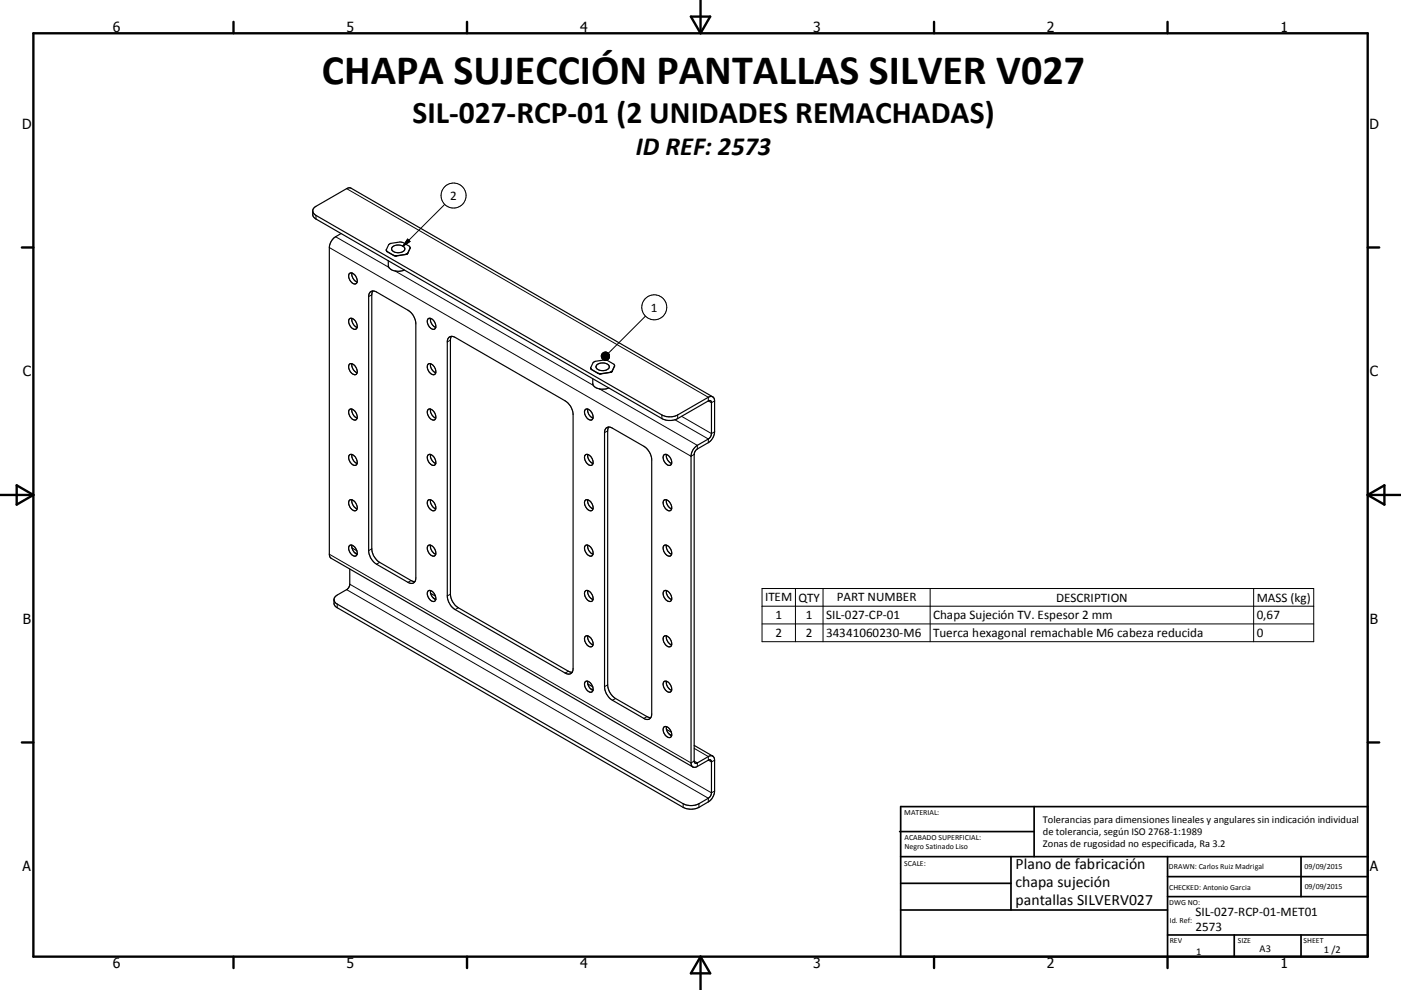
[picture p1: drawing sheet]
<svg xmlns="http://www.w3.org/2000/svg" width="420mm" height="297mm" viewBox="0 0 420 297" stroke-linecap="round" stroke-linejoin="round" font-family="sans-serif">
<g fill="none" stroke="#000" stroke-width=".36">
<path d="M93.8 63.3l.2 .7 .7 .6 103.7 59.9a5.2 5.2 0 0 0 4.8 0l9.2-5.3a1.14 1.14 0 0 1 1.3-.1 1.14 1.14 0 0 1 .5 1.2v9.2a4.2 4.2 0 0 1-1.8 3.3l-3.5 2-.6 .8-.2 .7v92a.58 .58 0 0 0 .3 .6 .58 .58 0 0 0 .7 0l3.3-1.9a1.13 1.13 0 0 1 1.3-.2 1.13 1.13 0 0 1 .5 1.2v9.3a4.2 4.2 0 0 1-1.8 3.3l-2.9 1.6a5.3 5.3 0 0 1-4.7 0l-103.7-59.9-.9-.8-.1-1.6M93.8 63.3l.1 1.5 .8 .9 103.7 59.9a5.1 5.1 0 0 0 4.8 0l9.2-5.3a.58 .58 0 0 1 .6-.1 .58 .58 0 0 1 .3 .6v9.3a2.05 2.05 0 0 1-.9 1.6l-3.3 1.9a4.1 4.1 0 0 0-1.9 3.3v92a1.15 1.15 0 0 0 .5 1.2 1.15 1.15 0 0 0 1.4-.1l3.3-2a.58 .58 0 0 1 .6 0 .58 .58 0 0 1 .3 .6v9.3a2.07 2.07 0 0 1-.9 1.6l-2.9 1.6a5.3 5.3 0 0 1-4.7 0l-103.7-59.9-.7-.6-.3-.7M93.8 63.3l.2-.8 .7-.6 9.2-5.3 1.2-.2 108.6 62.7M102.3 70.1l-1.7 .9a4.3 4.3 0 0 0-1.9 3.3v92l.3 .9 108.7 62.9M115.8 75l.2 .4M115.8 75l.2 .5M116 75.4l2 1.2M116 75.4v.1M116 75.5l2 1.2M116.4 78.2v1.5a3.2 3.2 0 0 0 4.1 1.6l.7-.3M117.6 74.2a2.54 2.54 0 0 1 3.8 .4 2.1 2.1 0 0 1-3.2 1 .92 .92 0 0 1-.6-1.4zM118 76.6l.9 .1"/>
<path d="M118 76.6v.1M118 76.7l.4 .1M118.4 76.8h.2M118.4 76.8h.5M118.9 76.7v.1M121.7 76.3l-2.8 .4M121.7 76.3v.1M121.7 76.4l-2.8 .4M121.8 76.3l-.1 .1M121.9 76.3h-.1M122.2 76l-.5 .3M122.2 76h.1"/>
<path d="M122.2 76l-.4 .3M123 74.3l-.8 1.7M123 74.3l-.2-.4a5.1 5.1 0 0 0-6-.7l-.3 .2-.7 1.6M104.7 95.7a1.69 1.69 0 0 1 2.3 1.5 .97 .97 0 0 1-.2 1.5 .97 .97 0 0 1-1.4-.4 2.21 2.21 0 0 1-.7-2.6zM104.7 82.1a1.7 1.7 0 0 1 2.3 1.5 .97 .97 0 0 1-.2 1.5 .97 .97 0 0 1-1.4-.4 2.19 2.19 0 0 1-.7-2.6zM105.5 81.9a2.74 2.74 0 0 0 1.6 2.7M105.5 95.5a2.69 2.69 0 0 0 1.6 2.7M111 87.6l.7-.3 .9 .2 9.7 5.6a5.1 5.1 0 0 1 2.4 4v76.3a1.43 1.43 0 0 1-.7 1.5 1.43 1.43 0 0 1-1.7-.2l-9.4-5.4a5.1 5.1 0 0 1-2.4-4.1v-76.2zM111.8 87.3l-.3 1.1v76.3a5.1 5.1 0 0 0 2.3 4l9.5 5.5 1.1 .3M128.3 95.7a1.69 1.69 0 0 1 2.3 1.5 .97 .97 0 0 1-.3 1.5 .97 .97 0 0 1-1.4-.4 2.21 2.21 0 0 1-.6-2.6zM129.1 95.5a2.69 2.69 0 0 0 1.5 2.7M104.7 109.3a1.79 1.79 0 0 1 2.4 1.9 .89 .89 0 0 1-.3 1.1 .89 .89 0 0 1-1.2-.2 2.31 2.31 0 0 1-.9-2.8z"/>
<path d="M105.5 109.1a2.67 2.67 0 0 0 1.6 2.7M128.3 109.3a1.78 1.78 0 0 1 2.3 1.9 .89 .89 0 0 1-.3 1.1 .89 .89 0 0 1-1.2-.2 2.31 2.31 0 0 1-.8-2.8zM129.1 109.1a2.68 2.68 0 0 0 1.5 2.7M134.6 101.2l.7-.3 1.2 .3 33 19.1a5.2 5.2 0 0 1 2.3 4.1v76.2a1.44 1.44 0 0 1-.7 1.5 1.44 1.44 0 0 1-1.6-.2l-33-19a5.2 5.2 0 0 1-2.4-4.1v-76.2zM135.3 100.9l-.3 1.1v76.3a5.1 5.1 0 0 0 2.4 4l33 19.1 1.1 .3M177.1 110.3l.2 .5M177.3 110.8l2 1.2M177.3 110.8h.1M177.7 113.6v1.4a3.1 3.1 0 0 0 4.1 1.6l.7-.2M178.9 109.6a2.58 2.58 0 0 1 3.8 .3 2.1 2.1 0 0 1-3.2 1.1 .95 .95 0 0 1-.6-1.4zM179.3 112l.9 .1M179.3 112h.1"/>
<path d="M179.3 112l.9 .2M179.7 112.1l.2 .1M180.2 112.1v.1M182.9 111.7l-2.7 .4M182.9 111.7h.1M182.9 111.7l-2.7 .5M183.1 111.7h-.2M183.1 111.7h.1M183.5 111.4l-.6 .3M183.5 111.4h.1M183.5 111.4l-.4 .3M184.3 109.7l-.8 1.7"/>
<path d="M184.3 109.7l-.2-.4a5.1 5.1 0 0 0-6-.7l-.3 .1-.7 1.6M104.7 136.5a1.7 1.7 0 0 1 2.3 1.6 .94 .94 0 0 1-.1 1.3 .94 .94 0 0 1-1.3-.1 2.27 2.27 0 0 1-.9-2.8zM104.7 122.9a1.7 1.7 0 0 1 2.3 1.6 .97 .97 0 0 1-.2 1.4 .97 .97 0 0 1-1.4-.4 2.23 2.23 0 0 1-.7-2.6zM105.5 122.7a2.68 2.68 0 0 0 1.6 2.8M105.5 136.3a2.74 2.74 0 0 0 1.6 2.8M128.3 136.5a1.7 1.7 0 0 1 2.3 1.6 .94 .94 0 0 1-.1 1.3 .94 .94 0 0 1-1.4-.1 2.27 2.27 0 0 1-.8-2.8zM128.3 122.9a1.7 1.7 0 0 1 2.3 1.6 .97 .97 0 0 1-.3 1.4 .97 .97 0 0 1-1.4-.4 2.23 2.23 0 0 1-.6-2.6zM129.1 122.7a2.68 2.68 0 0 0 1.5 2.8M129.1 136.3a2.74 2.74 0 0 0 1.5 2.8M175.5 122.9a1.7 1.7 0 0 1 2.2 1.6 .98 .98 0 0 1-.2 1.4 .98 .98 0 0 1-1.4-.4 2.27 2.27 0 0 1-.6-2.6zM175.5 136.5a1.7 1.7 0 0 1 2.2 1.6 .98 .98 0 0 1-.2 1.4 .98 .98 0 0 1-1.4-.4 2.22 2.22 0 0 1-.6-2.6zM176.2 122.7a2.64 2.64 0 0 0 1.6 2.8"/>
<path d="M176.2 136.3a2.65 2.65 0 0 0 1.6 2.8M182.4 128.1a1.45 1.45 0 0 0-1.2 1.7v76.2a5.2 5.2 0 0 0 2.4 4.1l9.4 5.4a1.42 1.42 0 0 0 2.1-.2M182.4 128.1l1.2 .4 9.4 5.4a5.1 5.1 0 0 1 2.4 4.1v76.2l-.3 1.1M182.5 128.1l-.3 1.2v76.2a5.2 5.2 0 0 0 2.3 4.1l9.5 5.4 1.1 .3M199 136.5a1.7 1.7 0 0 1 2.3 1.6 .98 .98 0 0 1-.3 1.4 .98 .98 0 0 1-1.4-.4 2.27 2.27 0 0 1-.6-2.6zM199.8 136.3a2.66 2.66 0 0 0 1.6 2.8M104.7 150.1a1.7 1.7 0 0 1 2.3 1.6 .95 .95 0 0 1-.1 1.3 .95 .95 0 0 1-1.3-.1 2.3 2.3 0 0 1-.9-2.8zM105.5 149.9a2.67 2.67 0 0 0 1.6 2.8M128.3 150.1a1.7 1.7 0 0 1 2.3 1.6 .95 .95 0 0 1-.1 1.3 .95 .95 0 0 1-1.4-.1 2.3 2.3 0 0 1-.8-2.8zM129.1 149.9a2.68 2.68 0 0 0 1.5 2.8M175.5 150.1a1.7 1.7 0 0 1 2.2 1.6 .98 .98 0 0 1-.2 1.4 .98 .98 0 0 1-1.4-.4 2.31 2.31 0 0 1-.6-2.6zM176.2 149.9a2.59 2.59 0 0 0 1.6 2.8"/>
<path d="M199 150.1a1.7 1.7 0 0 1 2.3 1.6 .98 .98 0 0 1-.2 1.4 .98 .98 0 0 1-1.5-.4 2.27 2.27 0 0 1-.6-2.6zM199.8 149.9a2.6 2.6 0 0 0 1.6 2.8M104.9 170.7v4.8l-.3 .7-.5 .6-3.5 2.1-.5 1M105.5 163.6a.99 .99 0 0 0-1 .5 .99 .99 0 0 0 .2 1.1 1.54 1.54 0 0 0 2.2 1.4l.1-1.3M105.5 163.6a2.49 2.49 0 0 1 1.5 1.7M105.5 163.6a2.67 2.67 0 0 0 1.6 2.7M105.5 164.4l1.5 .8M128.3 163.7a1.7 1.7 0 0 1 2.3 1.6 .97 .97 0 0 1-.3 1.4 .97 .97 0 0 1-1.4-.4 2.23 2.23 0 0 1-.6-2.6zM128.3 177.4a1.7 1.7 0 0 1 2.3 1.5 .97 .97 0 0 1-.3 1.4 .97 .97 0 0 1-1.4-.4 2.23 2.23 0 0 1-.6-2.5zM129.1 163.6a2.68 2.68 0 0 0 1.5 2.7M129.1 177.2a2.68 2.68 0 0 0 1.5 2.7M129.1 178l1.5 .8"/>
<path d="M175.5 163.7a1.7 1.7 0 0 1 2.2 1.6 .98 .98 0 0 1-.2 1.4 .98 .98 0 0 1-1.4-.4 2.27 2.27 0 0 1-.6-2.6zM175.5 177.4a1.7 1.7 0 0 1 2.2 1.5 .98 .98 0 0 1-.2 1.5 .98 .98 0 0 1-1.4-.5 2.27 2.27 0 0 1-.6-2.5zM176.2 163.6a2.64 2.64 0 0 0 1.6 2.7M176.2 177.2a2.64 2.64 0 0 0 1.6 2.7M199 163.7a1.7 1.7 0 0 1 2.3 1.6 .98 .98 0 0 1-.2 1.4 .98 .98 0 0 1-1.5-.4 2.28 2.28 0 0 1-.6-2.6zM199 177.4a1.7 1.7 0 0 1 2.3 1.5 .98 .98 0 0 1-.2 1.5 .98 .98 0 0 1-1.5-.5 2.28 2.28 0 0 1-.6-2.5zM199.8 163.6a2.6 2.6 0 0 0 1.6 2.7M199.8 177.2a2.65 2.65 0 0 0 1.6 2.7M175.5 191a1.78 1.78 0 0 1 2.3 1.8 .87 .87 0 0 1-.2 1.1 .87 .87 0 0 1-1.1 0 2.37 2.37 0 0 1-1-2.9zM176.2 190.8a2.65 2.65 0 0 0 1.6 2.7M199 191a1.78 1.78 0 0 1 2.4 1.8 .87 .87 0 0 1-.2 1.1 .87 .87 0 0 1-1.1 0 2.39 2.39 0 0 1-1.1-2.9zM199.8 190.8a2.66 2.66 0 0 0 1.6 2.7"/>
<path d="M175.5 204.6a1.7 1.7 0 0 1 2.2 1.5 .98 .98 0 0 1-.2 1.5 .98 .98 0 0 1-1.4-.5 2.31 2.31 0 0 1-.6-2.5zM176.2 204.4a2.59 2.59 0 0 0 1.6 2.7M176.2 205.2l1.5 .9M199 218.2a1.7 1.7 0 0 1 2.3 1.5 .98 .98 0 0 1-.2 1.5 .98 .98 0 0 1-1.5-.4 2.28 2.28 0 0 1-.6-2.6zM199 204.6a1.7 1.7 0 0 1 2.3 1.5 .98 .98 0 0 1-.2 1.5 .98 .98 0 0 1-1.5-.5 2.27 2.27 0 0 1-.6-2.5zM199.8 204.4a2.6 2.6 0 0 0 1.6 2.7M199.8 218a2.61 2.61 0 0 0 1.6 2.7M199.8 218.8l1.5 .9M208.1 223.6l5.6 3.2"/>
</g>
<g fill="none" stroke="#000" stroke-width=".3">
<path d="M103.9 56.6l108.5 62.6v1.1l.9 .5 .9-.5M94.7 64.6v1.1M98.7 74.3l108.5 62.6 .9-.6M100.6 71l16 9.2M122.2 71.7l.7 .7-2.1 1.4zM133.3 61.3l-12.5 12.5M111.5 88.4l-1 .6M118.4 81.3l59.5 34.3M193.5 94.8l-11.1 11.2M135 102l-.9 .6M179.7 116.7l29.4 16.9v1.1M182.2 129.3l-1 .5"/>
<path d="M198.4 124.5v1.1M202.4 125.9l10 5.8v1.1M203.2 124.5v1.1M204.3 124.9l9 5.2 .9-.6M98.7 166.3l108.5 62.6 .9-.6 1 .6v1.1M103.9 176.9l108.5 62.6v1.1M104.9 175.3l108.4 62.6 .9-.6M106.2 165.7l.9 .5M111.5 164.7l-1 .5M113.8 168.7l-.9 .6M123.3 174.2l-1 .5M129.8 179.3l.9 .5"/>
<path d="M135 178.3l-.9 .5M228.5 176.6h165.4v15.9h-165.4zM238.5 176.6v15.9M246.8 176.6v15.9M278.9 176.6v15.9M375.9 176.6v15.9M101.1 181.2v1.1M137.4 182.3l-.9 .6M228.5 181.9h165.4M228.5 187.2h165.4M170.4 201.4l-.9 .5M176.9 206.5l.9 .5"/>
<path d="M182.2 205.5l-1 .5M184.5 209.6l-.9 .5M194 215l-1 .5M200.5 220.1l.9 .5M208.1 224.5l4.3 2.5v1l.9 .6 .9-.6M204.8 241.1v1.1M209.5 241.1v1.1"/>
<circle cx="136" cy="58.7" r="3.8"/>
<circle cx="196.2" cy="92.2" r="3.7"/>
</g>
<g fill="#000">
<circle cx="121.8" cy="76.3" r=".18"/>
<circle cx="183.1" cy="111.7" r=".18"/>
</g>
<g fill="none" stroke="#000" stroke-width=".71">
<path d="M10 10h400v277h-400zM70 6.6v3.4M140 6.6v3.4M207.1 5h5.8l-2.9 5zM210 0v10M280 6.6v3.4M350 6.6v3.4M6.6 74.2h3.4M410 74.2h3.5M0 148.5h10M5 145.6l5 2.9-5 2.9zM410 148.5h10.1"/>
<path d="M410 148.5l5.1-2.9v5.8zM6.6 222.7h3.4M410 222.7h3.5M70 287v3.4M140 287v3.4M210 287v10M210 287l2.9 5h-5.8zM280 287v3.4M350 287v3.4"/>
</g>
<g fill="none" stroke="#000" stroke-width=".51">
<path d="M269.7 249.5h40.3M270 242h140v45h-140zM270 257h140M303.1 257v16M310 242v15M350 257v30M390.1 257v12M270 265h33.1M270 273h80M350 269h60M350 263h60M350 280.5h60"/>
<path d="M370 280.5v6.5M390.1 280.5v6.5"/>
</g>
<g fill="#000" stroke="#000" stroke-width=".3">
<path d="M122.2 71.7l.7 .7-2.1 1.4zM182.6 106.3l.1 .5zM182.5 106.1l.2 .7zM182.3 105.9l.4 .9zM182.1 105.7l.6 1.1zM181.8 105.6l.9 1.2zM181.6 105.6h.2l.9 1.2zM181.3 105.6h.3l1.1 1.2zM181 105.7l.3-.1 1.4 1.2zM180.8 105.8l.2-.1 1.7 1.1zM180.6 106l.2-.2 1.9 1zM180.6 106l2.1 .8-2.3-.6z"/>
<path d="M180.4 106.2l2.3 .6-2.4-.3zM180.3 106.5l2.4 .3-2.4-.1zM180.3 106.7l2.4 .1-2.4 .2zM180.3 107l2.4-.2-2.4 .4zM180.3 107.2l2.4-.4-2.3 .7zM180.4 107.5l2.3-.7-2.1 .9zM180.6 107.7l2.1-.9-1.9 1.1zM180.8 107.9l1.9-1.1-1.7 1.2zM181 108l1.7-1.2-1.4 1.3zM181.3 108.1l1.4-1.3-1.1 1.3zM182.7 106.8l-.9 1.3h-.2zM182.7 106.8l-.9 1.3z"/>
<path d="M182.7 106.8l-.6 1.2zM182.7 106.8l-.4 1zM182.7 106.8l-.2 .8zM182.7 106.8l-.1 .6zM182.7 106.8v.3z"/>
</g>
<text font-size="12.6" x="96.5" y="25.2">CHAPA SUJECCIÓN PANTALLAS SILVER V027</text>
<text font-size="9.4" x="123.7" y="37">SIL-027-RCP-01 (2 UNIDADES REMACHADAS)</text>
<text font-size="7.9" x="190.6" y="46.5">ID REF: 2573</text>
<g font-size="4.7">
<text x="304.5" y="260.9">Plano de fabricación</text>
<text x="304.5" y="266.2">chapa sujeción</text>
<text x="304.5" y="271.6">pantallas SILVERV027</text>
</g>
<g font-size="4.2">
<text x="33.9" y="9.6">6</text>
<text x="103.9" y="9.6">5</text>
<text x="173.9" y="9.6">4</text>
<text x="243.8" y="9.6">3</text>
<text x="313.9" y="9.6">2</text>
<text x="383.9" y="9.6">1</text>
<text x="6.7" y="38.7">D</text>
<text x="410.5" y="38.7">D</text>
<text x="6.9" y="112.9">C</text>
<text x="410.7" y="112.9">C</text>
<text x="6.9" y="187.1">B</text>
<text x="410.7" y="187.1">B</text>
<text x="6.8" y="261.4">A</text>
<text x="410.7" y="261.4">A</text>
<text x="33.9" y="290.4">6</text>
<text x="103.9" y="290.4">5</text>
<text x="173.9" y="290.4">4</text>
<text x="243.8" y="290.4">3</text>
<text x="313.9" y="290.4">2</text>
<text x="383.9" y="290.4">1</text>
</g>
<g font-size="3.9">
<text x="135" y="59.9">2</text>
<text x="195.2" y="93.5">1</text>
<text x="229.4" y="180.4">ITEM</text>
<text x="232.5" y="185.8">1</text>
<text x="239.4" y="180.5">QTY</text>
<text x="241.6" y="185.8">1</text>
<text x="247.6" y="185.8">SIL-027-CP-01</text>
<text x="250.9" y="180.4">PART NUMBER</text>
<text x="279.7" y="185.8">Chapa Sujeción TV. Espesor 2 mm</text>
<text x="316.7" y="180.5">DESCRIPTION</text>
<text x="376.8" y="180.6">MASS (kg)</text>
<text x="376.8" y="185.8">0,67</text>
<text x="232.5" y="191.1">2</text>
<text x="241.6" y="191.1">2</text>
<text x="247.6" y="191.1">34341060230-M6</text>
<text x="279.7" y="191.2">Tuerca hexagonal remachable M6 cabeza reducida</text>
<text x="376.8" y="191.1">0</text>
<text x="358.4" y="274.9">SIL-027-RCP-01-MET01</text>
<text x="358.4" y="279.4">2573</text>
</g>
<g font-size="3.1">
<text x="312.7" y="246.8">Tolerancias para dimensiones lineales y angulares sin indicación individual</text>
<text x="312.7" y="250.4">de tolerancia, según ISO 2768-1:1989</text>
<text x="312.7" y="254">Zonas de rugosidad no especificada, Ra 3.2</text>
<text x="358.6" y="286.5">1</text>
<text x="377.6" y="285.6">A3</text>
<text x="396.9" y="285.9">1 /2</text>
</g>
<g font-size="2.4">
<text x="271.1" y="244.4">MATERIAL:</text>
<text x="271.2" y="252">ACABADO SUPERFICIAL:</text>
<text x="271.2" y="254.7">Negro Satinado Liso</text>
<text x="271.1" y="259.7">SCALE:</text>
<text x="350.4" y="260.8">DRAWN: Carlos Ruiz Madrigal</text>
<text x="391.1" y="260.6">09/09/2015</text>
<text x="350.5" y="267">CHECKED: Antonio Garcia</text>
<text x="391.2" y="266.7">09/09/2015</text>
<text x="350.5" y="271.4">DWG NO:</text>
<text x="350.7" y="276.9">Id. Ref:</text>
<text x="350.7" y="282.8">REV</text>
<text x="371.1" y="282.9">SIZE</text>
<text x="390.8" y="283">SHEET</text>
</g>
</svg>
